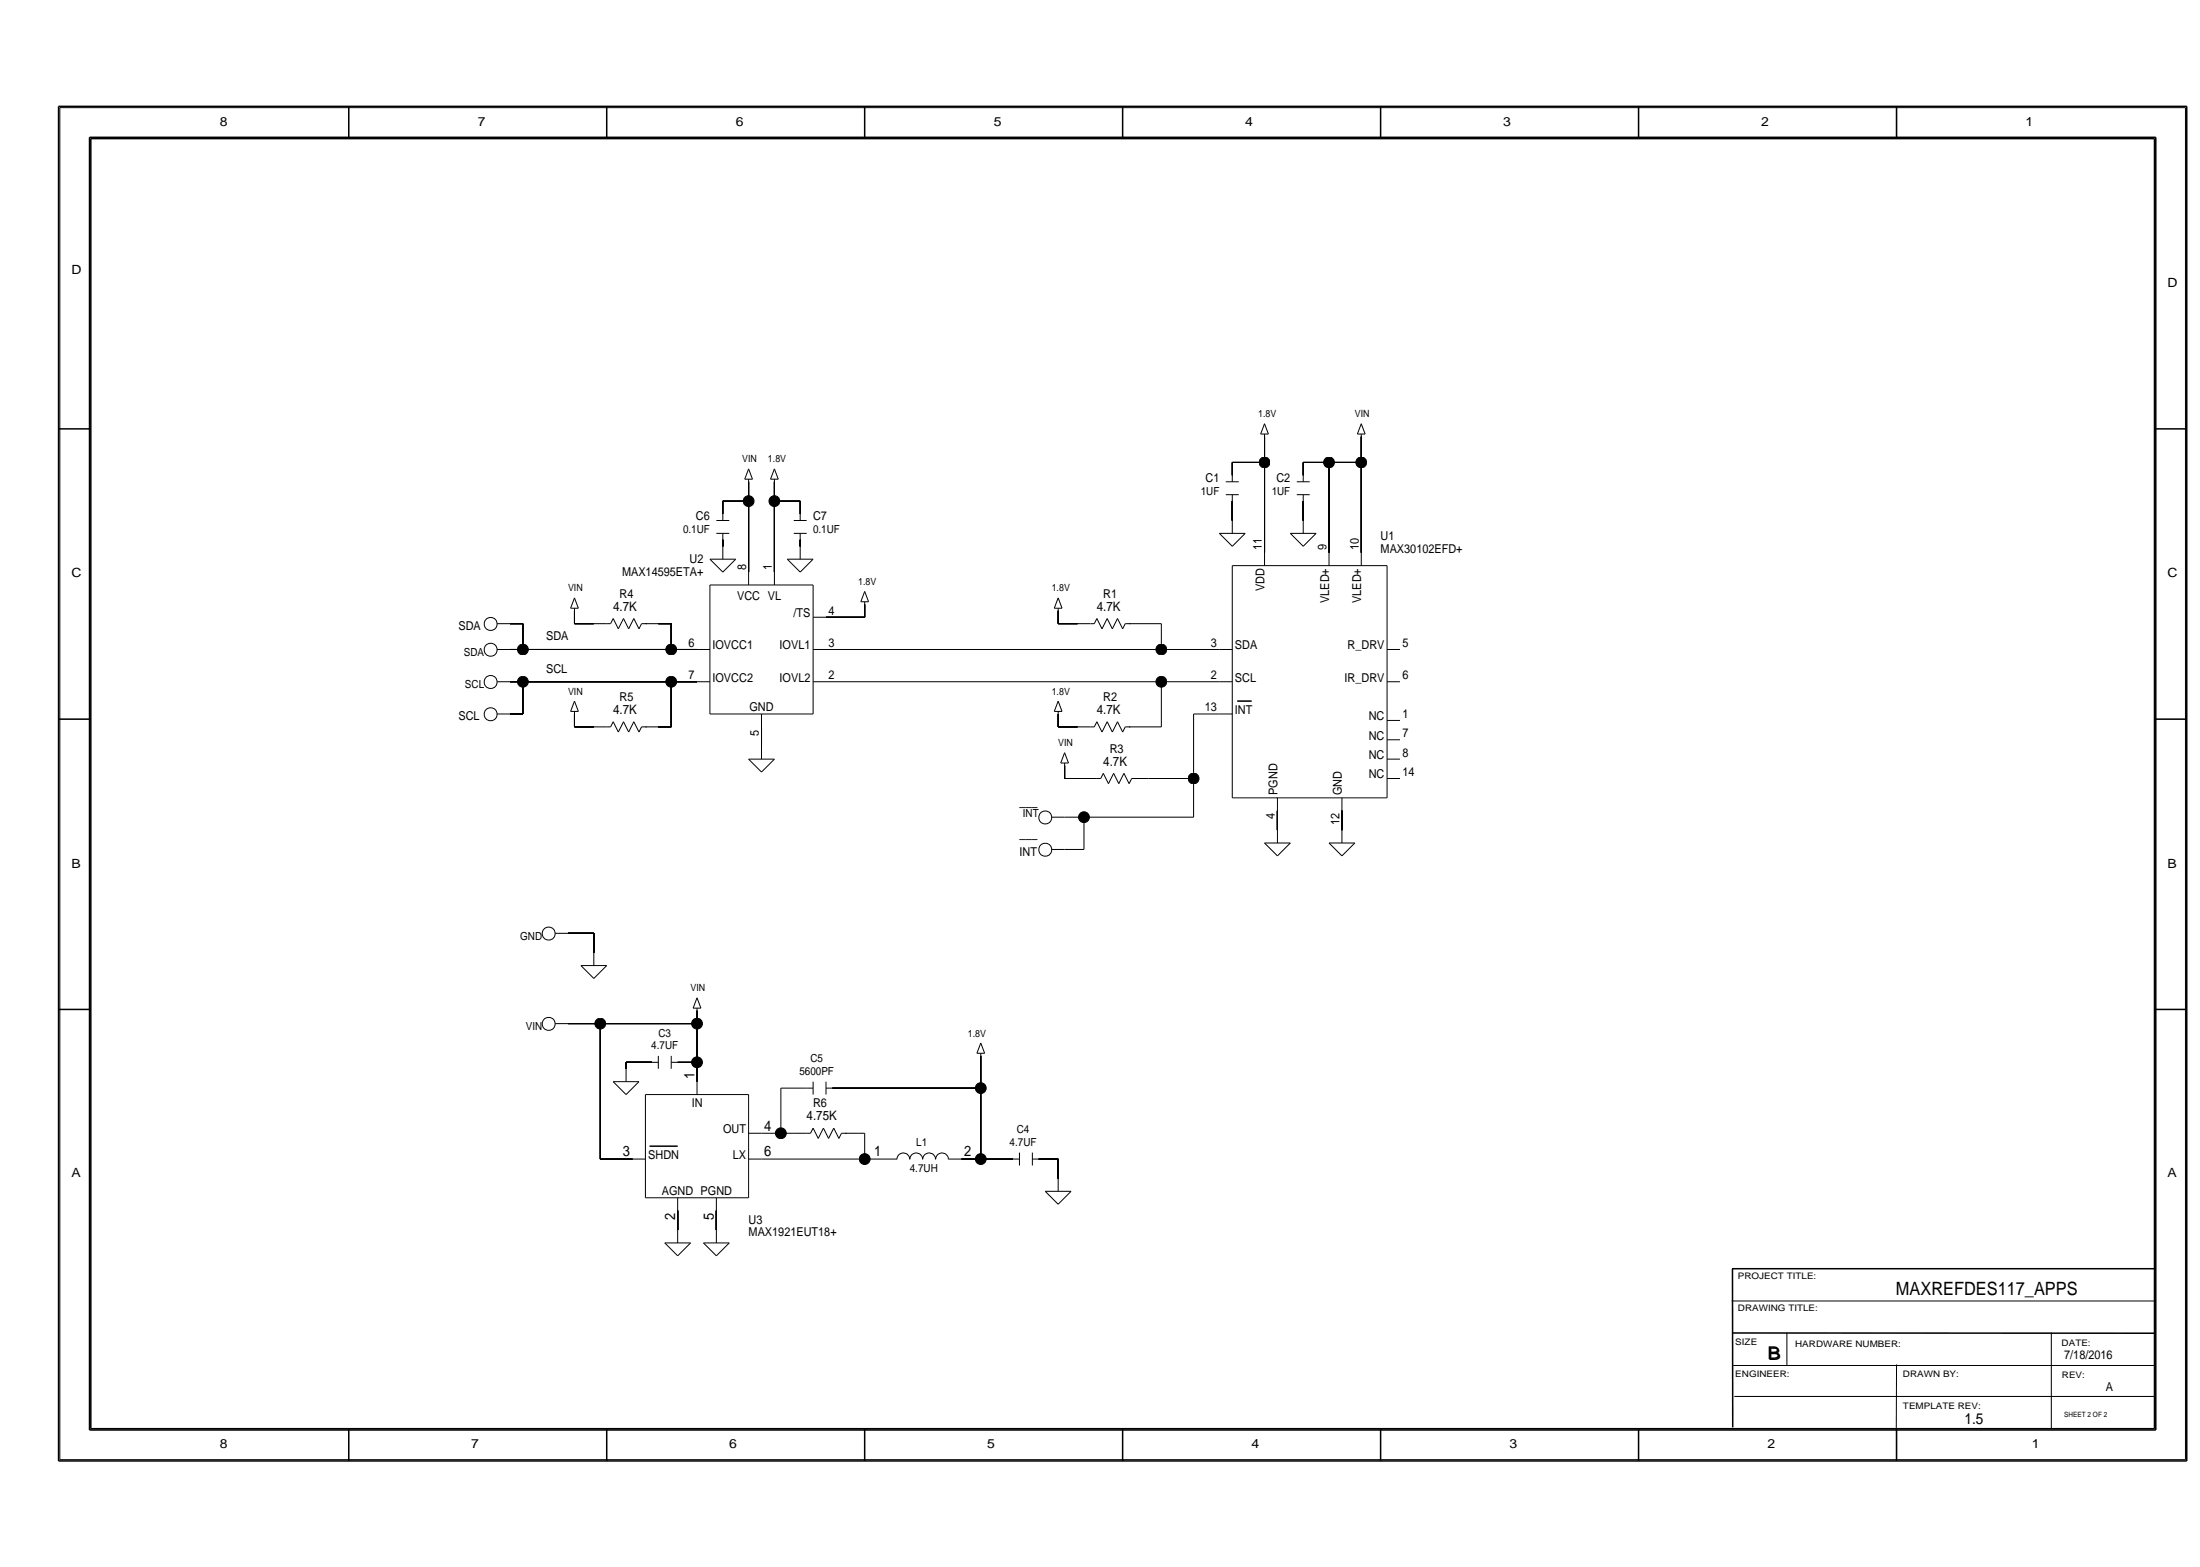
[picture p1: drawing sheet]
<svg xmlns="http://www.w3.org/2000/svg" width="419mm" height="298mm" viewBox="0 0 419 298" stroke-linecap="round" stroke-linejoin="round" font-family="sans-serif">
<!-- layer: Nets -->
<g fill="none" stroke="#000" stroke-width=".19">
<path d="M137.7 95.4h4.9zM137.7 95.4v2.5zM142.6 91.8v3.6zM142.6 95.4v13.6zM147.5 91.8v3.6zM147.5 95.4v13.6zM147.5 95.4h4.9zM152.4 95.4v2.5zM234.8 95.4v3.7zM234.8 88.1v2.4zM234.8 88.1h6.1zM240.9 83.2v4.9z"/>
<path d="M240.9 88.1v17.2zM248.3 95.4v3.7zM248.3 88.1v2.4zM248.3 88.1h4.9zM253.2 88.1v17.2zM253.2 88.1h6.1zM259.3 83.2v4.9zM259.3 88.1v17.2zM97.2 118.8h2.4zM99.6 118.8v4.9zM109.4 116.3v2.5zM109.4 118.8h3.7z"/>
<path d="M125.4 118.8h2.5zM127.9 118.8v4.9zM137.7 102.8v1.2zM152.4 102.8v1.2zM157.4 117.6h7.3zM164.7 115.1v2.5zM201.6 116.3v2.5zM201.6 118.8h3.7zM217.6 118.8h3.6zM221.2 118.8v4.9zM97.2 123.7h2.4zM97.2 136h2.4z"/>
<path d="M97.2 129.8h2.4zM99.6 129.8v6.2zM99.6 123.7h28.3zM99.6 129.8h28.3zM109.4 136v2.4zM109.4 138.4h3.7zM125.4 138.4h2.5zM127.9 123.7h4.9zM127.9 129.8h4.9zM127.9 129.8v8.6zM145.1 138.4v3.7zM157.4 123.7h63.8z"/>
<path d="M157.4 129.8h63.8zM201.6 136v2.4zM201.6 138.4h3.7zM217.6 138.4h3.6zM221.2 123.7h11.1zM221.2 129.8v8.6zM221.2 129.8h11.1zM227.4 136h4.9zM227.4 136v12.3zM202.8 148.3h3.7zM202.8 145.8v2.5zM202.8 155.6h3.7z"/>
<path d="M206.5 155.6v6.2zM206.5 155.6h20.9zM218.8 148.3h8.6zM227.4 148.3v7.3zM243.4 154.4v3.7zM255.6 154.4v3.7zM108.2 177.8h4.9zM113.1 177.8v3.6zM202.8 161.8h3.7zM108.2 195h6.2zM114.4 195v25.8zM114.4 195h18.4z"/>
<path d="M132.8 192.5v2.5zM132.8 195v7.3zM119.3 202.3v1.3zM119.3 202.3h4.9zM129.1 202.3h3.7zM132.8 202.3v3.7zM145.1 215.8h3.7zM148.8 207.2h4.9zM148.8 215.8h2.4zM148.8 207.2v8.6zM158.6 207.2h28.2zM163.5 215.8h1.2z"/>
<path d="M164.7 215.8v5zM186.8 201.1v6.1zM186.8 207.2v13.6zM114.4 220.8h6.1zM129.1 230.6v3.7zM136.5 230.6v3.7zM145.1 220.8h19.6zM164.7 220.8h3.7zM183.2 220.8h3.6zM186.8 220.8h6.2zM197.9 220.8h3.7zM201.6 220.8v3.6z"/>
</g>
<g fill="#000" stroke="#000" stroke-width=".19">
<circle cx="142.6" cy="95.4" r="1.03"/>
<circle cx="147.5" cy="95.4" r="1.03"/>
<circle cx="240.9" cy="88.1" r="1.03"/>
<circle cx="253.2" cy="88.1" r="1.03"/>
<circle cx="259.3" cy="88.1" r="1.03"/>
<circle cx="99.6" cy="123.7" r="1.03"/>
<circle cx="99.6" cy="129.8" r="1.03"/>
<circle cx="127.9" cy="123.7" r="1.03"/>
<circle cx="127.9" cy="129.8" r="1.03"/>
<circle cx="221.2" cy="123.7" r="1.03"/>
<circle cx="221.2" cy="129.8" r="1.03"/>
<circle cx="206.5" cy="155.6" r="1.03"/>
<circle cx="227.4" cy="148.3" r="1.03"/>
<circle cx="114.4" cy="195" r="1.03"/>
<circle cx="132.8" cy="195" r="1.03"/>
<circle cx="132.8" cy="202.3" r="1.03"/>
<circle cx="148.8" cy="215.8" r="1.03"/>
<circle cx="186.8" cy="207.2" r="1.03"/>
<circle cx="164.7" cy="220.8" r="1.03"/>
<circle cx="186.8" cy="220.8" r="1.03"/>
</g>
<!-- layer: Components -->
<g fill="none" stroke="#000" stroke-width=".19">
<path d="M136.5 99.1h2.4zM137.7 97.9v1.2zM141.9 91.3h1.4zM142.6 89.3l-.7 2zM142.6 91.3v.5zM142.6 89.3l.7 2zM146.8 91.3h1.5zM147.5 89.3l-.7 2zM147.5 91.3v.5zM147.5 89.3l.8 2zM151.2 99.1h2.5zM152.4 97.9v1.2z"/>
<path d="M233.5 94.2h2.5zM233.5 91.8h2.5zM234.8 90.5v1.3zM234.8 94.2v1.2zM234.8 99.1v2.5zM240.2 82.7h1.4zM240.9 80.7l-.7 2zM240.9 82.7v.5zM240.9 80.7l.7 2zM247 94.2h2.5zM247 91.8h2.5zM248.3 90.5v1.3z"/>
<path d="M248.3 94.2v1.2zM248.3 99.1v2.5zM258.6 82.7h1.5zM259.3 82.7v.5zM259.3 80.7l.8 2zM259.3 80.7l-.7 2zM94.7 118.8h2.5zM108.7 115.8h1.5zM109.4 113.9l-.7 1.9zM109.4 115.8v.5zM109.4 113.9l.8 1.9zM113.1 118.8h2.5z"/>
<path d="M115.6 118.8h.7zM116.8 117.8l-.5 1zM116.8 117.8l1 2zM118.8 117.8l-1 2zM118.8 117.8l1 2zM120.7 117.8l-.9 2zM120.7 117.8l1 2zM122.2 118.8h1zM122.2 118.8l-.5 1zM123 118.8h2.4zM135.2 111.4h19.7zM135.2 106.5l2.5 2.5z"/>
<path d="M135.2 106.5h5zM135.2 111.4v24.6zM136.5 101.6h2.4zM137.7 104v2.5zM137.7 101.6v1.2zM140.2 106.5l-2.5 2.5zM142.6 109v2.4zM147.5 109v2.4zM150 106.5l2.4 2.5zM150 106.5h4.9zM151.2 101.6h2.5zM152.4 104v2.5z"/>
<path d="M152.4 101.6v1.2zM154.9 117.6h2.5zM154.9 106.5l-2.5 2.5zM154.9 111.4v24.6zM164 114.6h1.5zM164.7 112.6l-.7 2zM164.7 114.6v.5zM164.7 112.6l.8 2zM200.8 115.8h1.5zM201.6 113.9l-.8 1.9zM201.6 115.8v.5zM201.6 113.9l.7 1.9z"/>
<path d="M205.3 118.8h2.4zM207.7 118.8h.8zM209 117.8l-.5 1zM209 117.8l.9 2zM210.9 117.8l-1 2zM210.9 117.8l1 2zM212.9 117.8l-1 2zM212.9 117.8l1 2zM214.4 118.8l-.5 1zM214.4 118.8h.9zM215.1 118.8h2.5zM232.3 101.6h4.9z"/>
<path d="M232.3 101.6l2.5 2.4zM234.8 107.7v44.3zM234.8 107.7h29.4zM237.2 101.6l-2.4 2.4zM240.9 105.3v2.4zM245.8 101.6l2.5 2.4zM245.8 101.6h4.9zM250.7 101.6l-2.4 2.4zM253.2 105.3v2.4zM259.3 105.3v2.4zM264.2 107.7v44.3zM94.7 136h2.5z"/>
<path d="M94.7 129.8h2.5zM94.7 123.7h2.5zM108.7 135.5h1.5zM109.4 133.5l-.7 2zM109.4 135.5v.5zM109.4 133.5l.8 2zM113.1 138.4h2.5zM115.6 138.4h.7zM116.8 137.5l-.5 .9zM116.8 137.5l1 1.9zM118.8 137.5l-1 1.9zM118.8 137.5l1 1.9z"/>
<path d="M120.7 137.5l-.9 1.9zM120.7 137.5l1 1.9zM122.2 138.4h1zM122.2 138.4l-.5 1zM123 138.4h2.4zM132.8 129.8h2.4zM132.8 123.7h2.4zM135.2 136h19.7zM145.1 136v2.4zM154.9 129.8h2.5zM154.9 123.7h2.5zM200.8 135.5h1.5z"/>
<path d="M201.6 133.5l-.8 2zM201.6 135.5v.5zM201.6 133.5l.7 2zM205.3 138.4h2.4zM207.7 138.4h.8zM209 137.5l-.5 .9zM209 137.5l.9 1.9zM210.9 137.5l-1 1.9zM210.9 137.5l1 1.9zM212.9 137.5l-1 1.9zM212.9 137.5l1 1.9zM214.4 138.4l-.5 1z"/>
<path d="M214.4 138.4h.9zM215.1 138.4h2.5zM232.3 136h2.5zM232.3 123.7h2.5zM232.3 129.8h2.5zM264.2 123.7h2.5zM264.2 129.8h2.5zM264.2 137.2h2.5zM142.6 144.6h4.9zM142.6 144.6l2.5 2.4zM145.1 142.1v2.5zM147.5 144.6l-2.4 2.4z"/>
<path d="M200.4 155.6h2.4zM202.1 145.3h1.4zM202.8 143.4l-.7 1.9zM202.8 145.3v.5zM202.8 143.4l.7 1.9zM206.5 148.3h2.5zM209 148.3h.7zM210.2 147.3l-.5 1zM210.2 147.3l1 2zM212.1 147.3l-.9 2zM212.1 147.3l1 2zM214.1 147.3l-1 2z"/>
<path d="M214.1 147.3l1 2zM215.6 148.3l-.5 1zM215.6 148.3h1zM216.3 148.3h2.5zM234.8 152h29.4zM243.4 158.1v2.5zM243.4 152v2.4zM255.6 158.1v2.5zM255.6 152v2.4zM264.2 148.3h2.5zM264.2 144.6h2.5zM264.2 140.9h2.5z"/>
<path d="M105.8 177.8h2.4zM200.4 161.8h2.4zM240.9 160.6h4.9zM240.9 160.6l2.5 2.4zM245.8 160.6l-2.4 2.4zM253.2 160.6l2.4 2.4zM253.2 160.6h4.9zM258.1 160.6l-2.5 2.4zM105.8 195h2.4zM110.7 183.9h4.9zM110.7 183.9l2.4 2.5zM113.1 181.4v2.5z"/>
<path d="M115.6 183.9l-2.5 2.5zM132 192h1.5zM132.8 190l-.8 2zM132.8 192v.5zM132.8 190l.7 2zM186.8 198.6l-.7 2zM186.8 198.6l.8 2zM116.8 206h4.9zM116.8 206l2.5 2.5zM119.3 203.6v2.4zM121.7 206l-2.4 2.5zM123 208.5v19.6z"/>
<path d="M123 208.5h19.6zM124.2 202.3h1.2zM125.4 201.1v2.5zM127.9 201.1v2.5zM127.9 202.3h1.2zM132.8 206v2.5zM142.6 208.5v19.6zM142.6 215.8h2.5zM151.2 215.8h2.5zM153.7 207.2h1.2zM153.7 215.8h.7zM154.9 206v2.5z"/>
<path d="M154.9 214.9l-.5 .9zM154.9 214.9l1 1.9zM156.9 214.9l-1 1.9zM156.9 214.9l.9 1.9zM157.4 206v2.5zM157.4 207.2h1.2zM158.8 214.9l1 1.9zM158.8 214.9l-1 1.9zM160.3 215.8h1zM160.3 215.8l-.5 1zM161 215.8h2.5zM186.1 200.6h1.5z"/>
<path d="M186.8 200.6v.5zM194.2 219.5v2.5zM196.7 219.5v2.5zM120.5 220.8h2.5zM123 228.1h19.6zM126.6 236.7h5zM126.6 236.7l2.5 2.5zM129.1 228.1v2.5zM129.1 234.3v2.4zM131.6 236.7l-2.5 2.5zM134 236.7l2.5 2.5zM134 236.7h4.9z"/>
<path d="M136.5 228.1v2.5zM136.5 234.3v2.4zM138.9 236.7l-2.4 2.5zM142.6 220.8h2.5zM168.4 220.8h2.5zM170.9 220.8a1.2 1.2 0 0 1 1.2-1.2 1.2 1.2 0 0 1 1.2 1.2M173.3 220.8a1.2 1.2 0 0 1 1.2-1.2 1.2 1.2 0 0 1 1.2 1.2M175.8 220.8a1.2 1.2 0 0 1 1.2-1.2 1.2 1.2 0 0 1 1.2 1.2M178.2 220.8a1.2 1.2 0 0 1 1.2-1.2 1.2 1.2 0 0 1 1.2 1.2M180.7 220.8h2.5zM193 220.8h1.2zM196.7 220.8h1.2z"/>
<path d="M199.1 226.9h4.9zM199.1 226.9l2.5 2.5zM201.6 224.4v2.5zM204 226.9l-2.4 2.5z"/>
<circle cx="93.5" cy="118.8" r="1.24"/>
<circle cx="93.5" cy="136" r="1.24"/>
<circle cx="93.5" cy="123.8" r="1.24"/>
<circle cx="93.5" cy="129.9" r="1.24"/>
<circle cx="199.1" cy="155.7" r="1.24"/>
<circle cx="104.5" cy="177.8" r="1.24"/>
<circle cx="199.1" cy="161.8" r="1.24"/>
<circle cx="104.5" cy="195" r="1.24"/>
</g>
<path d="M235.7 133.5h2.7zM123.7 218.3h5.4z" fill="none" stroke="#000" stroke-width=".29"/>
<!-- layer: Page Border and Title Block -->
<path d="M11.4 20.5h404.9zM11.4 20.5v257.5zM416.3 20.5v257.5zM329.9 247.8h80.5zM340.4 253.8v6.2zM361.3 259.9l-.1 12.1zM390.8 253.8v18.3zM11.4 278h404.9zM330.2 260.1h80.3zM330.4 266h80z" fill="none" stroke="#000" stroke-width=".19"/>
<g fill="none" stroke="#000" stroke-width=".29">
<path d="M11.2 20.3h405.4zM11.2 20.3v258zM17.1 26.2h393.6zM17.1 26.2v246.2zM17.3 26.4h393.1zM17.3 26.4v245.7zM66.4 20.3v6.1zM115.6 20.3v6.1zM164.7 20.3v6.1zM213.9 20.3v6.1zM263 20.3v6.1zM312.1 20.3v6.1z"/>
<path d="M361.3 20.3v6.1zM410.4 26.4v245.7zM410.7 26.2v246.2zM416.6 20.3v258zM11.2 81.7h6.1zM410.4 81.7h6.2zM11.2 137h6.1zM410.4 137h6.2zM11.2 192.3h6.1zM410.4 192.3h6.2zM329.9 241.6h80.5zM330 241.7l.1 30.2z"/>
<path d="M330.1 253.9h80.3zM11.2 278.3h405.4zM17.1 272.4h393.6zM17.3 272.1h393.1zM66.4 272.1v6.2zM115.6 272.1v6.2zM164.7 272.1v6.2zM213.9 272.1v6.2zM263 272.1v6.2zM312.1 272.1v6.2zM361.3 272.1v6.2z"/>
</g>
<text font-size="3.5" x="361.2" y="246.6">MAXREFDES117_APPS</text>
<text font-size="3.4" x="336.9" y="259">B</text>
<text font-size="2.9" x="374.2" y="271.1">1.5</text>
<g font-size="2.8">
<text x="132.3" y="205.5" transform="rotate(-90 132.3 205.5)">1</text>
<text x="145.6" y="215.4">4</text>
<text x="118.6" y="220.3">3</text>
<text x="145.6" y="220.3">6</text>
<text x="166.5" y="220.3">1</text>
<text x="183.6" y="220.3">2</text>
<text x="128.6" y="232.4" transform="rotate(-90 128.6 232.4)">2</text>
<text x="136" y="232.4" transform="rotate(-90 136 232.4)">5</text>
</g>
<g font-size="2.5">
<text x="116.8" y="116.3">4.7K</text>
<text x="209" y="116.3">4.7K</text>
<text x="116.8" y="136">4.7K</text>
<text x="209" y="136">4.7K</text>
<text x="210.2" y="145.8">4.7K</text>
<text x="153.7" y="213.4">4.75K</text>
</g>
<g font-size="2.4">
<text x="41.9" y="23.9">8</text>
<text x="91" y="23.9">7</text>
<text x="140.2" y="23.9">6</text>
<text x="189.3" y="23.9">5</text>
<text x="237.2" y="23.9">4</text>
<text x="286.4" y="23.9">3</text>
<text x="335.5" y="23.9">2</text>
<text x="385.9" y="23.9">1</text>
<text x="13.6" y="52.2">D</text>
<text x="412.9" y="54.7">D</text>
<text x="13.6" y="109.9">C</text>
<text x="412.9" y="109.9">C</text>
<text x="13.6" y="165.2">B</text>
<text x="412.9" y="165.2">B</text>
<text x="13.6" y="224.2">A</text>
<text x="412.9" y="224.2">A</text>
<text x="41.9" y="275.8">8</text>
<text x="89.8" y="275.8">7</text>
<text x="138.9" y="275.8">6</text>
<text x="188.1" y="275.8">5</text>
<text x="238.4" y="275.8">4</text>
<text x="287.6" y="275.8">3</text>
<text x="336.7" y="275.8">2</text>
<text x="387.1" y="275.8">1</text>
</g>
<g font-size="2.3">
<text x="229.6" y="91.8">C1</text>
<text x="243.2" y="91.8">C2</text>
<text x="132.6" y="99.1">C6</text>
<text x="154.9" y="99.1">C7</text>
<text x="131.4" y="107.3">U2</text>
<text x="240.4" y="104.8" transform="rotate(-90 240.4 104.8)">11</text>
<text x="252.7" y="104.8" transform="rotate(-90 252.7 104.8)">9</text>
<text x="258.8" y="104.8" transform="rotate(-90 258.8 104.8)">10</text>
<text x="263" y="102.8">U1</text>
<text x="263" y="105.3">MAX30102EFD+</text>
<text x="118" y="113.9">R4</text>
<text x="118.5" y="109.7">MAX14595ETA+</text>
<text x="142.1" y="108.5" transform="rotate(-90 142.1 108.5)">8</text>
<text x="147" y="108.5" transform="rotate(-90 147 108.5)">1</text>
<text x="210.2" y="113.9">R1</text>
<text x="240.9" y="112.6" transform="rotate(-90 240.9 112.6)">VDD</text>
<text x="140.4" y="114.4">VCC VL</text>
<text x="151.2" y="117.6">/TS</text>
<text x="157.8" y="117.1">4</text>
<text x="253.2" y="114.9" transform="rotate(-90 253.2 114.9)">VLED+</text>
<text x="259.3" y="114.9" transform="rotate(-90 259.3 114.9)">VLED+</text>
<text x="87.3" y="120">SDA</text>
<text x="104" y="122">SDA</text>
<text x="131.1" y="123.2">6</text>
<text x="135.7" y="123.7">IOVCC1</text>
<text x="148.5" y="123.7">IOVL1</text>
<text x="157.8" y="123.2">3</text>
<text x="230.6" y="123.2">3</text>
<text x="235.2" y="123.7">SDA</text>
<text x="256.7" y="123.7">R_DRV</text>
<text x="267.2" y="123.2">5</text>
<text x="104" y="128.1">SCL</text>
<text x="131.1" y="129.4">7</text>
<text x="135.7" y="129.8">IOVCC2</text>
<text x="148.5" y="129.8">IOVL2</text>
<text x="157.8" y="129.4">2</text>
<text x="230.6" y="129.4">2</text>
<text x="235.2" y="129.8">SCL</text>
<text x="256.1" y="129.8">IR_DRV</text>
<text x="267.2" y="129.4">6</text>
<text x="87.3" y="137.2">SCL</text>
<text x="118" y="133.5">R5</text>
<text x="142.8" y="135.5">GND</text>
<text x="210.2" y="133.5">R2</text>
<text x="229.5" y="135.5">13</text>
<text x="235.2" y="136">INT</text>
<text x="260.7" y="137.2">NC</text>
<text x="267.2" y="136.7">1</text>
<text x="144.6" y="140.1" transform="rotate(-90 144.6 140.1)">5</text>
<text x="211.4" y="143.4">R3</text>
<text x="260.7" y="140.9">NC</text>
<text x="267.2" y="140.4">7</text>
<text x="260.7" y="148.3">NC</text>
<text x="260.7" y="144.6">NC</text>
<text x="267.2" y="147.8">14</text>
<text x="267.2" y="144.1">8</text>
<text x="194.2" y="154.4">–––</text>
<text x="243.4" y="151.4" transform="rotate(-90 243.4 151.4)">PGND</text>
<text x="255.6" y="151.4" transform="rotate(-90 255.6 151.4)">GND</text>
<text x="194.2" y="160.6">–––</text>
<text x="242.9" y="156.1" transform="rotate(-90 242.9 156.1)">4</text>
<text x="255.1" y="157.2" transform="rotate(-90 255.1 157.2)">12</text>
<text x="194.2" y="163">INT</text>
<text x="131.8" y="210.9">IN</text>
<text x="137.7" y="215.8">OUT</text>
<text x="154.9" y="210.9">R6</text>
<text x="123.5" y="220.8">SHDN</text>
<text x="139.6" y="220.8">LX</text>
<text x="126.1" y="227.6">AGND PGND</text>
<text x="142.6" y="233">U3</text>
<text x="142.6" y="235.5">MAX1921EUT18+</text>
<text x="393.2" y="258.8">7/18/2016</text>
<text x="401.1" y="265">A</text>
</g>
<g font-size="2.1">
<text x="228.7" y="94.2">1UF</text>
<text x="242.3" y="94.2">1UF</text>
<text x="130.1" y="101.6">0.1UF</text>
<text x="154.9" y="101.6">0.1UF</text>
<text x="88.4" y="124.9">SDA</text>
<text x="88.6" y="131.1">SCL</text>
<text x="194.9" y="155.6">INT</text>
<text x="99.1" y="179">GND</text>
<text x="100.2" y="196.2">VIN</text>
<text x="125.4" y="197.4">C3</text>
<text x="124.1" y="199.9">4.7UF</text>
<text x="154.4" y="202.3">C5</text>
<text x="152.3" y="204.8">5600PF</text>
<text x="193.7" y="215.8">C4</text>
<text x="174.6" y="218.3">L1</text>
<text x="192.3" y="218.3">4.7UF</text>
<text x="173.3" y="223.2">4.7UH</text>
</g>
<g font-size="1.9">
<text x="239.7" y="79.5">1.8V</text>
<text x="258.1" y="79.5">VIN</text>
<text x="141.4" y="88.1">VIN</text>
<text x="146.3" y="88.1">1.8V</text>
<text x="108.2" y="112.6">VIN</text>
<text x="163.5" y="111.4">1.8V</text>
<text x="200.4" y="112.6">1.8V</text>
<text x="108.2" y="132.3">VIN</text>
<text x="200.4" y="132.3">1.8V</text>
<text x="201.6" y="142.1">VIN</text>
<text x="131.6" y="188.8">VIN</text>
<text x="184.4" y="197.4">1.8V</text>
</g>
<g font-size="1.7">
<text x="331.1" y="243.6">PROJECT TITLE:</text>
<text x="331.1" y="249.7">DRAWING TITLE:</text>
<text x="330.6" y="256.1">SIZE</text>
<text x="342" y="256.5">HARDWARE NUMBER:</text>
<text x="392.7" y="256.3">DATE:</text>
<text x="330.6" y="262.3">ENGINEER:</text>
<text x="362.5" y="262.3">DRAWN BY:</text>
<text x="392.8" y="262.5">REV:</text>
<text x="362.5" y="268.4">TEMPLATE REV:</text>
</g>
<text font-size="1.4" x="393.2" y="269.9">SHEET 2 OF 2</text>
</svg>
